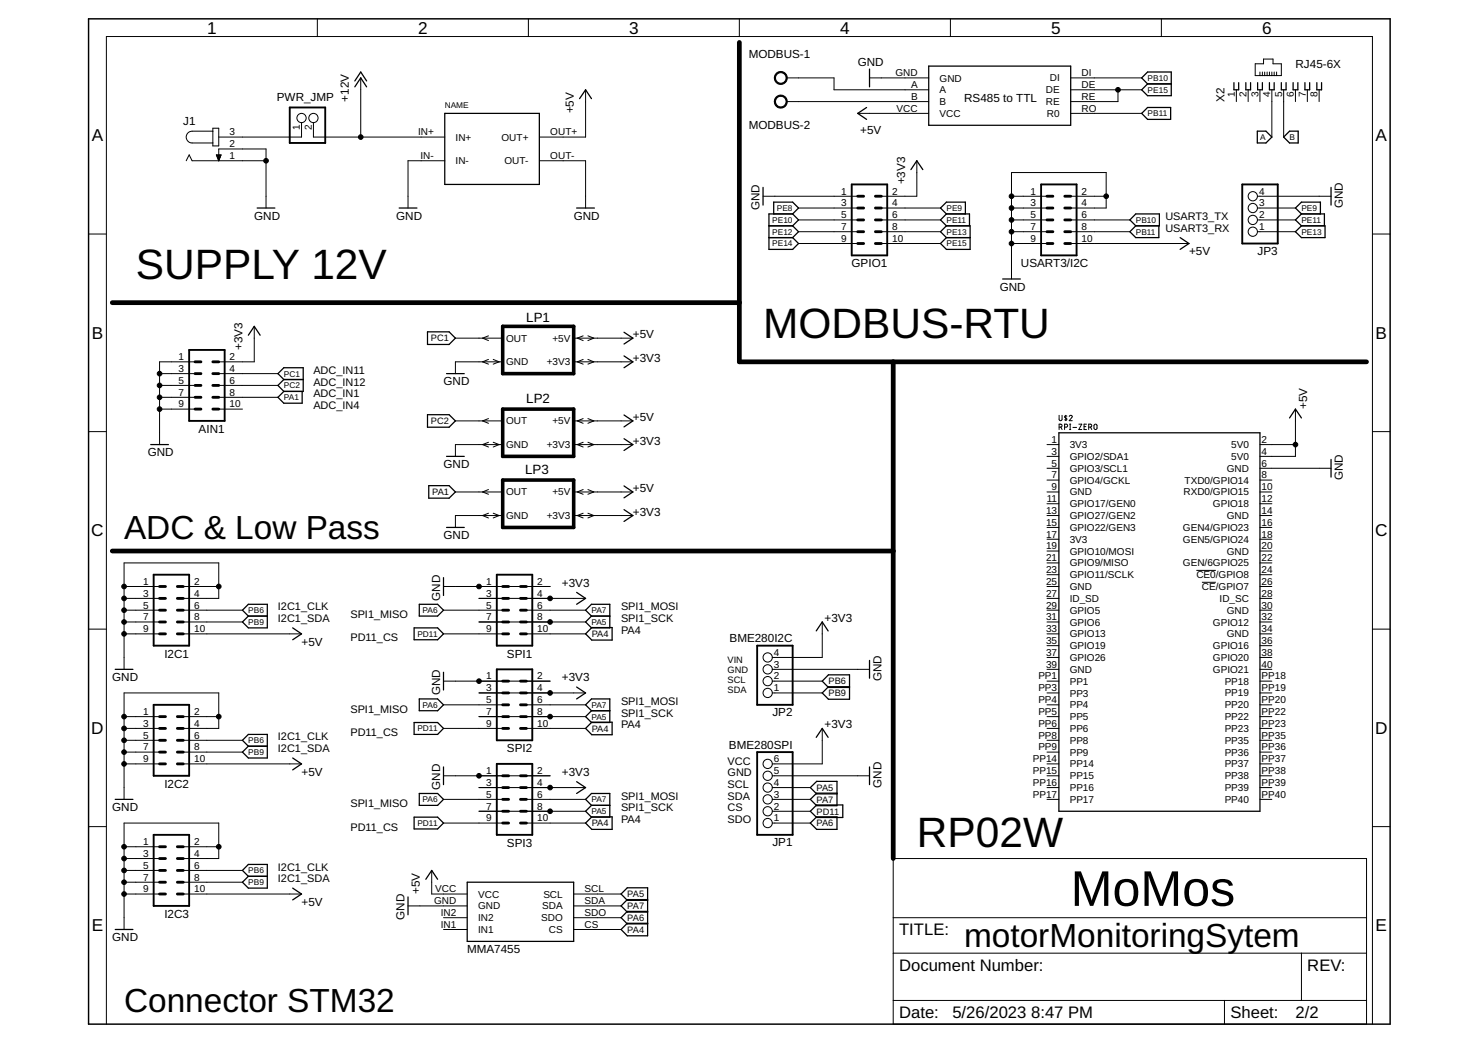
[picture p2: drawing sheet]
<svg xmlns="http://www.w3.org/2000/svg" width="297mm" height="210mm" viewBox="0 0 297 210" stroke-linecap="round" stroke-linejoin="round" font-family="sans-serif">
<g fill="none" stroke="#000" stroke-width=".2">
<path d="M63.8 3.8v3.5M72.5 15.7v11.9M106.2 3.8v3.5M117.7 18.1v9.5h-9.3M148.6 3.8v3.5M158.1 15.7h9.5v2.4h19M174.8 15.7h11.8M191 3.8v3.5M215.2 15.7h14.2M215.2 18.1h14.2M224.7 18.1v2.3h-9.5M233.4 3.8v3.5"/>
<path d="M248.5 18.1v2.3M250.8 18.1v2.3M252.3 12.8h1.6v-.9h1.9v.9h1.7v2.4h-5.2zM253.2 14.5v.7M253.2 18.1v2.3M253.7 14.5v.7M254.2 14.5v.7M254.7 14.5v.7M255.1 14.5v.7M255.6 14.5v.7M255.6 18.1v9.5M256.1 14.5v.7"/>
<path d="M256.6 14.5v.7M258 18.1v9.5M260.3 18.1v2.3M262.7 18.1v2.3M265.1 18.1v2.3M37.4 32.3l.6-1.2 .6 1.2h14.9M42.8 26.4h-4.2a1.19 1.19 0 0 0-1.2 1.2 1.19 1.19 0 0 0 1.2 1.1h4.2M42.8 25.8h1.2v3.5h-1.2zM43.5 31.1h.9l-.4 1.2zM43.5 31.2h.9M43.6 31.3h.8M43.6 31.4h.7"/>
<path d="M43.6 31.5h.7M43.7 31.6h.5M43.7 31.7h.5M43.8 31.9h.3M43.8 32h.3M43.9 32.1h.1M43.9 32.2h.1M44 32.3v-2.3h9.5v11.8M44 32.3h.1M60.6 24.7v2.9h-16.6M63 24.7v2.9h26.4M89.4 32.3h-7.4v9.5"/>
<path d="M108.4 32.3h9.3v9.5M153.4 39.5h19M158.1 20.4h28.5M172.4 22.8h14.2M184.3 32.3v7.2h-7.2M203.3 39.5h7.1M215.2 39.5h7.1M215.2 22.8h14.2M252.7 39.5h14.8M17.8 47.1h3.6M160.5 41.8h11.9M160.5 44.2h11.9"/>
<path d="M160.5 46.6h11.9M160.5 49h11.9M177.1 41.8h11.9M177.1 44.2h11.9M177.1 46.6h11.9M177.1 49h11.9M203.3 41.8h7.1M203.3 44.2h7.1M203.3 46.6h7.1M203.3 49h7.1M215.2 41.8h7.1v-7.1h-19v21.4M215.2 44.2h11.9"/>
<path d="M215.2 46.6h11.9M215.2 49h23.8M252.7 41.8h7.6M252.7 44.2h7.6M252.7 46.6h7.6M275.8 47.1h3.6M32.1 75.1h7.1M32.1 77.5h7.1M32.1 79.9h7.1M39.2 72.7h-7.1v16.7M44 75.1h11.9M44 77.5h11.9"/>
<path d="M44 79.9h11.9M51.1 65.6v7.1h-7.1M91.5 68h9.5M98.2 67.5l-1.2 .5 1.2 .5M98.2 72.3l-1.2 .4 1.2 .5M99.1 72.3l1.2 .4-1.2 .5M101 72.7h-9.5v2.4M115.3 72.7h11.9M115.3 68h11.9M117.2 72.3l-1.2 .4 1.2 .5M117.2 67.5l-1.2 .5 1.2 .5M118.2 72.3l1.1 .4-1.1 .5"/>
<path d="M118.2 67.5l1.1 .5-1.1 .5M17.8 86.8h3.6M32.1 82.3h7.1M44 82.3h4.7M91.5 98.9h9.5M91.5 84.6h9.5M98.2 84.2l-1.2 .4 1.2 .5M98.2 88.9l-1.2 .5 1.2 .5M98.2 98.4l-1.2 .5 1.2 .5M99.1 88.9l1.2 .5-1.2 .5M101 89.4h-9.5v2.4M115.3 89.4h11.9"/>
<path d="M115.3 98.9h11.9M115.3 84.6h11.9M117.2 88.9l-1.2 .5 1.2 .5M117.2 84.2l-1.2 .4 1.2 .5M117.2 98.4l-1.2 .5 1.2 .5M118.2 88.9l1.1 .5-1.1 .5M118.2 84.2l1.1 .4-1.1 .5M118.2 98.4l1.1 .5-1.1 .5M210.4 89.4h2.4M210.4 91.8h2.4M210.4 94.1h2.4M210.4 96.5h2.4"/>
<path d="M210.4 98.9h2.4M212.9 85.9l.5-.1v-.4l-.5-.1v1.1M212.9 83.5v.9l.2 .2 .3-.2v-.9M213.2 85.9l.2 .5M214 85.9l.5-.1v-.4l-.5-.1v1.1M214.2 83.5v1.1M214.4 83.7l-.3-.1-.1 .2 .4 .4v.2h-.4M214.9 83.7a.29 .29 0 0 1 .4-.2 .29 .29 0 0 1 .1 .5l-.5 .6h.6M214.9 85.3h.3M214.9 86.4h.3M215.1 85.3v1.1M215.6 85.9h.8"/>
<path d="M216.8 85.3h.6l-.6 1.1h.6M217.9 85.8h.3M218.4 85.3h-.5v1.1h.5M218.8 85.9l.6-.1v-.4l-.6-.1v1.1M219.2 85.9l.2 .5M220 85.3h.2l.3 .1v.8l-.3 .2-.2-.1-.1-.2zM253.2 89.4h7.1M253.2 94.1h14.3M253.2 96.5h2.4M253.2 98.9h2.4M260.3 82.3v9.5h-7.1M275.8 86.8h3.6"/>
<path d="M24.9 117.9h7.2M36.8 117.9h7.2M89.1 117.9h21.5M98.2 103.2l-1.2 .5 1.2 .4M99.1 103.2l1.2 .5-1.2 .4M101 103.7h-9.5v2.3M115.3 103.7h11.9M117.2 103.2l-1.2 .5 1.2 .4M118.2 103.2l1.1 .5-1.1 .4M210.4 117.9h2.4M210.4 101.3h2.4M210.4 103.7h2.4"/>
<path d="M210.4 106h2.4M210.4 108.4h2.4M210.4 110.8h2.4M210.4 113.2h2.4M210.4 115.5h2.4M240.4 114.7h3.9M241.6 117.1h2.7M253.2 117.9h2.4M253.2 101.3h2.4M253.2 103.7h2.4M253.2 106h2.4M253.2 108.4h2.4"/>
<path d="M253.2 110.8h2.4M253.2 113.2h2.4M253.2 115.5h2.4M17.8 126.5h3.6M24.9 120.3h7.2M24.9 122.7h7.2M24.9 125.1h7.2M24.9 127.4h7.2M36.8 120.3h7.2v-7.1h-19.1v21.4M36.8 122.7h11.9M36.8 125.1h11.9M36.8 127.4h23.8"/>
<path d="M89.1 122.7h11.9M89.1 127.4h11.9M89.1 136.9h21.5M96.3 120.3h21.4M96.3 125.1h21.4M96.3 139.3h21.4M105.8 122.7h11.9M105.8 127.4h11.9M155.2 139.3h10M155.2 136.9h10M155.2 134.6h19.6M165.2 125.1v7.1h-10"/>
<path d="M210.4 120.3h2.4M210.4 122.7h2.4M210.4 125.1h2.4M210.4 127.4h2.4M210.4 139.3h2.4M210.4 136.9h2.4M210.4 134.6h2.4M210.4 132.2h2.4M210.4 129.8h2.4M253.2 120.3h2.4M253.2 122.7h2.4M253.2 125.1h2.4"/>
<path d="M253.2 127.4h2.4M253.2 139.3h2.4M253.2 136.9h2.4M253.2 134.6h2.4M253.2 132.2h2.4M253.2 129.8h2.4M275.8 126.5h3.6M24.9 153.6h7.2M24.9 144.1h7.2M24.9 146.5h7.2M24.9 148.8h7.2M24.9 151.2h7.2"/>
<path d="M36.8 146.5h7.2v-7.2h-19.1v21.4M36.8 153.6h23.8M36.8 144.1h7.2M36.8 148.8h11.9M36.8 151.2h11.9M89.1 156h21.5M89.1 141.7h11.9M89.1 146.5h11.9M96.3 158.3h21.4M96.3 144.1h21.4M105.8 141.7h11.9M105.8 146.5h11.9"/>
<path d="M155.2 158.3h7.7M155.2 156h19.6M165.2 146.5v7.1h-10M210.4 158.3h2.4M210.4 156h2.4M210.4 153.6h2.4M210.4 141.7h2.4M210.4 144.1h2.4M210.4 146.5h2.4M210.4 148.8h2.4M210.4 151.2h2.4M253.2 158.3h2.4"/>
<path d="M253.2 156h2.4M253.2 153.6h2.4M253.2 141.7h2.4M253.2 144.1h2.4M253.2 146.5h2.4M253.2 148.8h2.4M253.2 151.2h2.4M17.8 166.2h3.6M24.9 172.6h7.2M24.9 179.7h7.2M24.9 170.2h7.2M24.9 175h7.2"/>
<path d="M24.9 177.4h7.2M36.8 172.6h7.2v-7.1h-19.1v21.4M36.8 179.7h23.8M36.8 170.2h7.2M36.8 175h11.9M36.8 177.4h11.9M86.8 175v4.7h7.1M89.1 165.5h11.9M89.1 160.7h11.9M96.3 163.1h21.4M105.8 165.5h11.9M105.8 160.7h11.9"/>
<path d="M115.3 179.7h9.5M155.2 165.5h7.7M155.2 163.1h7.7M155.2 160.7h7.7M179.5 172.6h95.1v33.3h-95.1zM210.4 160.7h2.4M253.2 160.7h2.4M275.8 166.2h3.6M82 182.1h11.9M89.1 184.5h4.8M89.1 186.9h4.8M115.3 184.5h9.5"/>
<path d="M115.3 182.1h9.5M115.3 186.9h9.5M179.5 191.6h95.1M179.5 184.5h95.1M261.6 191.6v9.5M21.4 205.9v-198.6h254.4v198.6M179.5 201.1h95.1M246.1 201.1v4.8"/>
<circle cx="60.6" cy="23.7" r=".93"/>
<circle cx="63" cy="23.7" r=".93"/>
<circle cx="251.8" cy="39.5" r=".93"/>
<circle cx="251.8" cy="46.6" r=".93"/>
<circle cx="251.8" cy="41.8" r=".93"/>
<circle cx="251.8" cy="44.2" r=".93"/>
<circle cx="154.3" cy="132.2" r=".93"/>
<circle cx="154.3" cy="134.6" r=".93"/>
<circle cx="154.3" cy="139.3" r=".93"/>
<circle cx="154.3" cy="136.9" r=".93"/>
<circle cx="154.3" cy="158.3" r=".93"/>
<circle cx="154.3" cy="156" r=".93"/>
<circle cx="154.3" cy="153.6" r=".93"/>
<circle cx="154.3" cy="163.1" r=".93"/>
<circle cx="154.3" cy="165.5" r=".93"/>
<circle cx="154.3" cy="160.7" r=".93"/>
</g>
<g fill="none" stroke="#000" stroke-width=".25">
<path d="M71.3 17.5l1.2-1.8 1.2 1.8M71.3 16.3l1.2-1.8 1.2 1.8M116.5 19.8l1.2-1.7 1.2 1.7M174.8 13.9v3.6M186.6 13.3h28.6v11.9h-28.6zM230.6 14.5h4.8v4.7h-4.8l-1.2-1.1 1.2-1.2-1.2-1.2zM230.6 16.9h4.8M248 16.6v1.5h.9v-1.5M250.4 16.6v1.5h.9v-1.5M252.8 16.6v1.5h.9v-1.5M255.1 16.6v1.5h1v-1.5M257.5 16.6v1.5h1v-1.5"/>
<path d="M259.9 16.6v1.5h.9v-1.5M262.3 16.6v1.5h.9v-1.5M264.6 16.6v1.5h1v-1.5M89.4 22.8h19v14.3h-19zM153.4 37.7v3.5M174.2 21.6l-1.8 1.2 1.8 1.2M183.1 34.1l1.2-1.8 1.2 1.8M230.6 21.6h4.7v2.4h-4.7l-1.2-1.2zM252.7 26.4h1.7l1.2 1.2-1.2 1.1h-1.7zM258 27.6l1.2-1.2h1.7v2.3h-1.7zM267.5 37.7v3.5M51.7 41.8h3.5"/>
<path d="M80.2 41.8h3.6M115.9 41.8h3.6M154.5 45.4h4.8M154.5 47.8h4.8M155.5 43v-2.4h3.8l1.2 1.2-1.2 1.2M159.3 43h-4.8v7.1h4.8l1.2-1.1-1.2-1.2M159.3 43l1.2 1.2-1.2 1.2M159.3 45.4l1.2 1.2-1.2 1.2M190.2 43h4.6v2.4M190.2 45.4h4.8v4.7h-4.8l-1.2-1.1 1.2-1.2M190.2 47.8h4.8M190.2 43l-1.2-1.2 1.2-1.2h3.8v2.4"/>
<path d="M190.2 43l-1.2 1.2 1.2 1.2M190.2 45.4l-1.2 1.2 1.2 1.2M201.5 56.1h3.6M228.3 43h4.7v2.4h-4.7l-1.2-1.2zM228.3 45.4l-1.2 1.2 1.2 1.2h4.6v-2.4M237.2 47.8l1.8 1.2-1.8 1.1M260.3 46.6l1.3-1.2h4.7v2.4h-4.7zM261.6 43h4.6v2.4M261.6 43l-1.3-1.2 1.3-1.2h3.8v2.4M261.6 43l-1.3 1.2 1.3 1.2M49.9 67.4l1.2-1.8 1.2 1.8M57 76.3l-1.1-1.2 1.1-1.2h3.9v4.8h-3.9"/>
<path d="M57 76.3h3.9M57 76.3l-1.1 1.2 1.1 1.2M57 78.7l-1.1 1.2 1.1 1.2h3.7v-2.4M85.9 66.7h4.4l1.2 1.3-1.2 1.3h-4.4zM89.7 75.1h3.6M125.4 71.6l1.8 1.1-1.8 1.2M125.4 66.8l1.8 1.2-1.8 1.2M30.3 89.4h3.5M85.9 83.4h4.4l1.2 1.2-1.2 1.3h-4.4zM86.2 97.6h4.1l1.2 1.3-1.2 1.3h-4.1zM89.7 91.8h3.6M125.4 88.2l1.8 1.2-1.8 1.2"/>
<path d="M125.4 83.4l1.8 1.2-1.8 1.2M125.4 97.7l1.8 1.2-1.8 1.2M212.8 87h40.4v76.1h-40.4zM259.2 84l1.1-1.7 1.3 1.7M267.5 92.4v3.5M89.1 116.1v3.6M89.7 106h3.6M115.9 119.1l1.8 1.2-1.8 1.2M125.4 102.5l1.8 1.2-1.8 1.1M23.2 134.6h3.5M48.7 122.7l1.2-1.2h3.8v4.7h-3.8l-1.2-1.1 1.2-1.2zM49.9 123.9h3.8"/>
<path d="M58.8 126.2l1.8 1.2-1.8 1.2M83.2 126.2h4.7l1.2 1.2-1.2 1.2h-4.7zM84.3 121.5h3.6l1.2 1.2-1.2 1.2h-3.6zM89.1 135.2v3.5M115.9 138.1l1.8 1.2-1.8 1.2M117.7 122.7l1.2-1.2h3.7v4.7h-3.7l-1.2-1.1 1.2-1.2zM118.9 123.9h3.7M118.9 126.2h4.1v2.5h-4.1l-1.2-1.3zM164 126.9l1.2-1.8 1.2 1.8M170.7 138.1h-4.2l-1.3 1.2 1.3 1.3h4.2v-4.9h-4.2l-1.3 1.2 1.3 1.3h4.2M174.8 132.8v3.6M48.7 148.8l1.2-1.1h3.8v4.7h-3.8l-1.2-1.2 1.2-1.2z"/>
<path d="M49.9 150h3.8M58.8 152.4l1.8 1.2-1.8 1.2M83.2 145.3h4.7l1.2 1.2-1.2 1.2h-4.7zM84.3 140.5h3.6l1.2 1.2-1.2 1.2h-3.6zM84.3 159.5h3.6l1.2 1.2-1.2 1.2h-3.6zM89.1 154.2v3.6M115.9 157.2l1.8 1.1-1.8 1.2M117.7 141.7l1.2-1.2h3.7v4.8h-3.7l-1.2-1.2 1.2-1.2zM117.7 146.5l1.2-1.3h4.1v2.5h-4.1zM118.9 142.9h3.7M164 148.3l1.2-1.8 1.2 1.8M168.2 159.5h-4.1l-1.2 1.2 1.2 1.3h4.1v-4.9h-4.1l-1.2 1.2 1.2 1.3h4.1"/>
<path d="M174.8 154.2v3.6M23.2 160.7h3.5M49.9 173.8h3.8v4.8h-3.8l-1.2-1.2 1.2-1.2-1.2-1.2zM49.9 176.2h3.8M58.8 178.6l1.8 1.1-1.8 1.2M83.2 164.3h4.7l1.2 1.2-1.2 1.2h-4.7zM85.6 176.8l1.2-1.8 1.1 1.8M93.9 177.4h21.4v11.9h-21.4zM117.7 160.7l1.2-1.2h3.7v4.8h-3.7l-1.2-1.2 1.2-1.2zM118.9 161.9h3.7M118.9 164.2h4.1v2.6h-4.1l-1.2-1.3zM162.9 165.5l1.2-1.3h4.1v2.6h-4.1z"/>
<path d="M162.9 163.1l1.2-1.3h5.3v2.6h-5.3zM23.2 186.9h3.5M82 180.3v3.6M130.2 181h-4.1l-1.3-1.3 1.3-1.2h4.1v9.7h-4.1l-1.3-1.3 1.3-1.3h4.1M130.2 180.9h-4.1l-1.3 1.2 1.3 1.3h4.1M130.2 183.2h-4.1l-1.3 1.3 1.3 1.3h4.1"/>
</g>
<path d="M148.6 8.5v64.2h126M22.6 60.9h126M179.5 72.7v99.9M22.6 110.8h156.9" fill="none" stroke="#000" stroke-width=".95"/>
<g fill="none" stroke="#000" stroke-width=".38">
<path d="M58.2 21.6h7.2v7.1h-7.2zM171.2 37.1h7.1v14.3h-7.1zM209.2 37.1h7.2v14.3h-7.2zM249.7 37.1h7.1v11.9h-7.1zM38 70.4h7.1v14.2h-7.1zM30.9 115.5h7.1v14.3h-7.1zM99.8 115.5h7.2v14.3h-7.2zM99.8 134.6h7.2v14.2h-7.2zM152.2 129.8h7.1v11.9h-7.1zM30.9 141.7h7.1v14.3h-7.1zM99.8 153.6h7.2v14.3h-7.2zM152.2 151.2h7.1v16.7h-7.1z"/>
<path d="M30.9 167.9h7.1v14.2h-7.1z"/>
</g>
<g fill="none" stroke="#000" stroke-width=".57">
<path d="M172.4 39.5h1.2M175.9 39.5h1.2M210.4 39.5h1.2M214 39.5h1.2M172.4 49h1.2M172.4 46.6h1.2M172.4 44.2h1.2M172.4 41.8h1.2M175.9 49h1.2M175.9 46.6h1.2M175.9 44.2h1.2M175.9 41.8h1.2"/>
<path d="M210.4 49h1.2M210.4 46.6h1.2M210.4 44.2h1.2M210.4 41.8h1.2M214 49h1.2M214 46.6h1.2M214 44.2h1.2M214 41.8h1.2M39.2 79.9h1.2M39.2 77.5h1.2M39.2 75.1h1.2M39.2 72.7h1.2"/>
<path d="M42.8 79.9h1.2M42.8 77.5h1.2M42.8 75.1h1.2M42.8 72.7h1.2M39.2 82.3h1.2M42.8 82.3h1.2M32.1 117.9h1.2M35.6 117.9h1.2M101 117.9h1.2M104.6 117.9h1.2M32.1 127.4h1.2M32.1 125.1h1.2"/>
<path d="M32.1 122.7h1.2M32.1 120.3h1.2M35.6 127.4h1.2M35.6 125.1h1.2M35.6 122.7h1.2M35.6 120.3h1.2M101 127.4h1.2M101 125.1h1.2M101 122.7h1.2M101 120.3h1.2M101 139.3h1.2M101 136.9h1.2"/>
<path d="M104.6 127.4h1.2M104.6 125.1h1.2M104.6 122.7h1.2M104.6 120.3h1.2M104.6 139.3h1.2M104.6 136.9h1.2M32.1 146.5h1.2M32.1 144.1h1.2M32.1 153.6h1.2M32.1 151.2h1.2M32.1 148.8h1.2M35.6 146.5h1.2"/>
<path d="M35.6 144.1h1.2M35.6 153.6h1.2M35.6 151.2h1.2M35.6 148.8h1.2M101 146.5h1.2M101 144.1h1.2M101 141.7h1.2M101 158.3h1.2M101 156h1.2M104.6 146.5h1.2M104.6 144.1h1.2M104.6 141.7h1.2"/>
<path d="M104.6 158.3h1.2M104.6 156h1.2M32.1 179.7h1.2M32.1 177.4h1.2M32.1 175h1.2M32.1 172.6h1.2M32.1 170.2h1.2M35.6 179.7h1.2M35.6 177.4h1.2M35.6 175h1.2M35.6 172.6h1.2M35.6 170.2h1.2"/>
<path d="M101 165.5h1.2M101 163.1h1.2M101 160.7h1.2M104.6 165.5h1.2M104.6 163.1h1.2M104.6 160.7h1.2"/>
</g>
<g fill="#000" stroke="#000" stroke-width=".2">
<path d="M156 14.8a1.3 1.3 0 0 1 2 .2 1.3 1.3 0 0 1-.8 1.9 1.3 1.3 0 0 1-1.6-1.2h.3a1.07 1.07 0 0 1 1.5-1 1.07 1.07 0 0 1 .2 1.8 1.07 1.07 0 0 1-1.7-.5v-.3h-.3z" fill-rule="evenodd"/>
<path d="M156 19.5a1.3 1.3 0 0 1 2 .3 1.3 1.3 0 0 1-.7 1.9 1.3 1.3 0 0 1-1.7-1.3h.3a1.06 1.06 0 0 1 1.4-1 1.06 1.06 0 0 1 .3 1.8 1.06 1.06 0 0 1-1.7-.5v-.3h-.3z" fill-rule="evenodd"/>
<circle cx="224.7" cy="18.1" r=".47"/>
<circle cx="53.5" cy="32.3" r=".47"/>
<circle cx="72.5" cy="27.6" r=".47"/>
<circle cx="203.3" cy="39.5" r=".47"/>
<circle cx="222.3" cy="39.5" r=".47"/>
<circle cx="203.3" cy="46.6" r=".47"/>
<circle cx="203.3" cy="49" r=".47"/>
<circle cx="203.3" cy="41.8" r=".47"/>
<circle cx="203.3" cy="44.2" r=".47"/>
<circle cx="32.1" cy="75.1" r=".47"/>
<circle cx="32.1" cy="77.5" r=".47"/>
<circle cx="32.1" cy="79.9" r=".47"/>
<circle cx="32.1" cy="82.3" r=".47"/>
<circle cx="260.3" cy="89.4" r=".47"/>
<circle cx="24.9" cy="117.9" r=".47"/>
<circle cx="44" cy="117.9" r=".47"/>
<circle cx="96.3" cy="117.9" r=".47"/>
<circle cx="24.9" cy="122.7" r=".47"/>
<circle cx="24.9" cy="125.1" r=".47"/>
<circle cx="24.9" cy="120.3" r=".47"/>
<circle cx="24.9" cy="127.4" r=".47"/>
<circle cx="96.3" cy="136.9" r=".47"/>
<circle cx="110.6" cy="125.1" r=".47"/>
<circle cx="110.6" cy="139.3" r=".47"/>
<circle cx="110.6" cy="120.3" r=".47"/>
<circle cx="24.9" cy="153.6" r=".47"/>
<circle cx="24.9" cy="146.5" r=".47"/>
<circle cx="24.9" cy="148.8" r=".47"/>
<circle cx="24.9" cy="151.2" r=".47"/>
<circle cx="24.9" cy="144.1" r=".47"/>
<circle cx="44" cy="144.1" r=".47"/>
<circle cx="96.3" cy="156" r=".47"/>
<circle cx="110.6" cy="144.1" r=".47"/>
<circle cx="110.6" cy="158.3" r=".47"/>
<circle cx="24.9" cy="172.6" r=".47"/>
<circle cx="24.9" cy="177.4" r=".47"/>
<circle cx="24.9" cy="179.7" r=".47"/>
<circle cx="24.9" cy="175" r=".47"/>
<circle cx="24.9" cy="170.2" r=".47"/>
<circle cx="44" cy="170.2" r=".47"/>
<circle cx="110.6" cy="163.1" r=".47"/>
</g>
<path d="M17.8 3.8h261.6v202.1h-261.6z" fill="none" stroke="#000" stroke-width=".3"/>
<path d="M101 65.6h14.3v9.5h-14.3zM101 82.3h14.3v9.5h-14.3zM101 96.5h14.3v9.5h-14.3z" fill="none" stroke="#000" stroke-width=".72"/>
<text font-size="10.1" x="215.2" y="182.1">MoMos</text>
<g font-size="8.5">
<text x="27.3" y="56.1">SUPPLY 12V</text>
<text x="153.3" y="68">MODBUS-RTU</text>
<text x="184.3" y="170.2">RP02W</text>
</g>
<g font-size="6.7">
<text x="24.9" y="108.4">ADC &amp; Low Pass</text>
<text x="193.8" y="190.5">motorMonitoringSytem</text>
<text x="24.9" y="203.5">Connector STM32</text>
</g>
<g font-size="3.5">
<text x="41.6" y="6.8">1</text>
<text x="84" y="6.8">2</text>
<text x="126.4" y="6.8">3</text>
<text x="168.8" y="6.8">4</text>
<text x="211.3" y="6.8">5</text>
<text x="253.7" y="6.8">6</text>
<text x="18.4" y="28.4">A</text>
<text x="276.5" y="28.4">A</text>
<text x="18.4" y="68.1">B</text>
<text x="276.5" y="68.1">B</text>
<text x="18.3" y="107.8">C</text>
<text x="276.4" y="107.8">C</text>
<text x="18.3" y="147.5">D</text>
<text x="276.4" y="147.5">D</text>
<text x="18.4" y="187.3">E</text>
<text x="276.5" y="187.3">E</text>
</g>
<g font-size="3.3">
<text x="180.7" y="188.1">TITLE:</text>
<text x="180.7" y="195.2">Document Number:</text>
<text x="262.7" y="195.2">REV:</text>
<text x="180.7" y="204.7">Date:</text>
<text x="191.4" y="204.7">5/26/2023</text>
<text x="207.2" y="204.7">8:47 PM</text>
<text x="247.3" y="204.7">Sheet:</text>
<text x="260.4" y="204.7">2/2</text>
</g>
<g font-size="2.7">
<text x="105.8" y="64.7">LP1</text>
<text x="105.8" y="81.1">LP2</text>
<text x="105.5" y="95.3">LP3</text>
</g>
<g font-size="2.3">
<text x="150.5" y="11.8">MODBUS-1</text>
<text x="172.4" y="13.3">GND</text>
<text x="260.4" y="13.8">RJ45-6X</text>
<text x="55.6" y="20.3">PWR_JMP</text>
<text x="70.1" y="20.4" transform="rotate(-90 70.1 20.4)">+12V</text>
<text x="115.3" y="22.8" transform="rotate(-90 115.3 22.8)">+5V</text>
<text x="193.8" y="20.4">RS485 to TTL</text>
<text x="246.1" y="20.4" transform="rotate(-90 246.1 20.4)">X2</text>
<text x="36.8" y="25.2">J1</text>
<text x="150.5" y="26">MODBUS-2</text>
<text x="172.9" y="26.9">+5V</text>
<text x="181.9" y="37.1" transform="rotate(-90 181.9 37.1)">+3V3</text>
<text x="269.9" y="41.8" transform="rotate(-90 269.9 41.8)">GND</text>
<text x="51.1" y="44.2">GND</text>
<text x="79.6" y="44.2">GND</text>
<text x="115.3" y="44.2">GND</text>
<text x="152.6" y="42.3" transform="rotate(-90 152.6 42.3)">GND</text>
<text x="171.1" y="53.7">GPIO1</text>
<text x="205.2" y="53.7">USART3/I2C</text>
<text x="239" y="51.3">+5V</text>
<text x="252.7" y="51.2">JP3</text>
<text x="200.9" y="58.5">GND</text>
<text x="48.7" y="70.4" transform="rotate(-90 48.7 70.4)">+3V3</text>
<text x="127.2" y="68">+5V</text>
<text x="89.1" y="77.5">GND</text>
<text x="127.2" y="72.7">+3V3</text>
<text x="262.7" y="82.3" transform="rotate(-90 262.7 82.3)">+5V</text>
<text x="39.9" y="87">AIN1</text>
<text x="127.2" y="89.4">+3V3</text>
<text x="127.2" y="84.6">+5V</text>
<text x="29.7" y="91.8">GND</text>
<text x="89.1" y="94.1">GND</text>
<text x="127.2" y="98.9">+5V</text>
<text x="269.9" y="96.5" transform="rotate(-90 269.9 96.5)">GND</text>
<text x="127.2" y="103.7">+3V3</text>
<text x="89.1" y="108.4">GND</text>
<text x="112.9" y="117.9">+3V3</text>
<text x="88.4" y="120.8" transform="rotate(-90 88.4 120.8)">GND</text>
<text x="165.7" y="125.1">+3V3</text>
<text x="60.6" y="129.8">+5V</text>
<text x="146.6" y="129.1">BME280I2C</text>
<text x="22.6" y="136.9">GND</text>
<text x="33" y="132.2">I2C1</text>
<text x="101.9" y="132.2">SPI1</text>
<text x="112.9" y="136.9">+3V3</text>
<text x="177.1" y="136.9" transform="rotate(-90 177.1 136.9)">GND</text>
<text x="88.4" y="139.8" transform="rotate(-90 88.4 139.8)">GND</text>
<text x="155.2" y="144">JP2</text>
<text x="165.7" y="146.5">+3V3</text>
<text x="60.6" y="156">+5V</text>
<text x="101.9" y="151.2">SPI2</text>
<text x="112.9" y="156">+3V3</text>
<text x="146.5" y="150.5">BME280SPI</text>
<text x="33" y="158.4">I2C2</text>
<text x="88.4" y="158.8" transform="rotate(-90 88.4 158.8)">GND</text>
<text x="177.1" y="158.4" transform="rotate(-90 177.1 158.4)">GND</text>
<text x="22.6" y="163.1">GND</text>
<text x="101.9" y="170.2">SPI3</text>
<text x="155.2" y="170.1">JP1</text>
<text x="84.4" y="179.8" transform="rotate(-90 84.4 179.8)">+5V</text>
<text x="33" y="184.5">I2C3</text>
<text x="60.6" y="182.1">+5V</text>
<text x="81.3" y="185" transform="rotate(-90 81.3 185)">GND</text>
<text x="22.6" y="189.3">GND</text>
<text x="93.9" y="191.6">MMA7455</text>
</g>
<g font-size="2.2">
<text x="234.2" y="44.2">USART3_TX</text>
<text x="234.2" y="46.6">USART3_RX</text>
<text x="63" y="75.2">ADC_IN11</text>
<text x="63" y="77.6">ADC_IN12</text>
<text x="63" y="79.9">ADC_IN1</text>
<text x="63" y="82.3">ADC_IN4</text>
<text x="55.8" y="122.7">I2C1_CLK</text>
<text x="55.8" y="125.1">I2C1_SDA</text>
<text x="70.4" y="124.2">SPI1_MISO</text>
<text x="124.8" y="122.7">SPI1_MOSI</text>
<text x="124.8" y="125.1">SPI1_SCK</text>
<text x="70.4" y="128.9">PD11_CS</text>
<text x="124.8" y="127.4">PA4</text>
<text x="70.4" y="143.3">SPI1_MISO</text>
<text x="124.8" y="141.8">SPI1_MOSI</text>
<text x="55.8" y="148.9">I2C1_CLK</text>
<text x="70.4" y="148">PD11_CS</text>
<text x="124.8" y="144.1">SPI1_SCK</text>
<text x="124.8" y="146.5">PA4</text>
<text x="55.8" y="151.2">I2C1_SDA</text>
<text x="146.2" y="153.7">VCC</text>
<text x="124.8" y="160.8">SPI1_MOSI</text>
<text x="146.2" y="156.1">GND</text>
<text x="146.2" y="158.4">SCL</text>
<text x="146.2" y="160.8">SDA</text>
<text x="70.4" y="162.3">SPI1_MISO</text>
<text x="70.4" y="167">PD11_CS</text>
<text x="124.8" y="163.1">SPI1_SCK</text>
<text x="124.8" y="165.5">PA4</text>
<text x="146.2" y="163.1">CS</text>
<text x="146.2" y="165.5">SDO</text>
<text x="55.8" y="175">I2C1_CLK</text>
<text x="55.8" y="177.4">I2C1_SDA</text>
</g>
<g font-size="2">
<text x="180" y="15.3">GND</text>
<text x="183.1" y="17.7">A</text>
<text x="188.8" y="16.4">GND</text>
<text x="211" y="16.4">DI</text>
<text x="217.4" y="15.3">DI</text>
<text x="217.4" y="17.7">DE</text>
<text x="180.2" y="22.5">VCC</text>
<text x="183.1" y="20.1">B</text>
<text x="188.8" y="18.8">A</text>
<text x="188.8" y="21.1">B</text>
<text x="188.8" y="23.5">VCC</text>
<text x="210.2" y="18.8">DE</text>
<text x="210.2" y="21.1">RE</text>
<text x="210.4" y="23.5">R0</text>
<text x="217.4" y="20.1">RE</text>
<text x="217.4" y="22.5">RO</text>
<text x="248.1" y="19.5" transform="rotate(-90 248.1 19.5)">1</text>
<text x="250.5" y="19.5" transform="rotate(-90 250.5 19.5)">2</text>
<text x="252.9" y="19.5" transform="rotate(-90 252.9 19.5)">3</text>
<text x="255.3" y="19.5" transform="rotate(-90 255.3 19.5)">4</text>
<text x="257.6" y="19.5" transform="rotate(-90 257.6 19.5)">5</text>
<text x="260" y="19.5" transform="rotate(-90 260 19.5)">6</text>
<text x="262.4" y="19.5" transform="rotate(-90 262.4 19.5)">7</text>
<text x="264.8" y="19.5" transform="rotate(-90 264.8 19.5)">8</text>
<text x="46.1" y="27.2">3</text>
<text x="46.1" y="29.6">2</text>
<text x="60.3" y="26.1" transform="rotate(-90 60.3 26.1)">1</text>
<text x="62.7" y="26.1" transform="rotate(-90 62.7 26.1)">2</text>
<text x="84" y="27.2">IN+</text>
<text x="91.6" y="28.3">IN+</text>
<text x="100.8" y="28.3">OUT+</text>
<text x="110.6" y="27.2">OUT+</text>
<text x="46.1" y="32">1</text>
<text x="84.5" y="32">IN-</text>
<text x="91.6" y="33">IN-</text>
<text x="101.4" y="33">OUT-</text>
<text x="110.6" y="32">OUT-</text>
<text x="169.1" y="39.1">1</text>
<text x="169.1" y="41.5">3</text>
<text x="179.3" y="39.1">2</text>
<text x="179.3" y="41.5">4</text>
<text x="207.1" y="39.1">1</text>
<text x="207.1" y="41.5">3</text>
<text x="217.4" y="39.1">2</text>
<text x="217.4" y="41.5">4</text>
<text x="253" y="41.5">3</text>
<text x="253" y="39.1">4</text>
<text x="169.1" y="43.9">5</text>
<text x="169.1" y="46.3">7</text>
<text x="179.3" y="43.9">6</text>
<text x="179.3" y="46.3">8</text>
<text x="207.1" y="43.9">5</text>
<text x="207.1" y="46.3">7</text>
<text x="217.4" y="43.9">6</text>
<text x="217.4" y="46.3">8</text>
<text x="253" y="46.3">1</text>
<text x="253" y="43.9">2</text>
<text x="169.1" y="48.6">9</text>
<text x="179.3" y="48.6">10</text>
<text x="207.1" y="48.6">9</text>
<text x="217.4" y="48.6">10</text>
<text x="101.7" y="68.7">OUT</text>
<text x="111" y="68.7">+5V</text>
<text x="35.9" y="72.4">1</text>
<text x="35.9" y="74.8">3</text>
<text x="35.9" y="77.2">5</text>
<text x="46.1" y="72.4">2</text>
<text x="46.1" y="74.8">4</text>
<text x="46.1" y="77.2">6</text>
<text x="101.7" y="73.4">GND</text>
<text x="109.9" y="73.5">+3V3</text>
<text x="35.9" y="79.5">7</text>
<text x="35.9" y="81.9">9</text>
<text x="46.1" y="79.5">8</text>
<text x="46.1" y="81.9">10</text>
<text x="101.7" y="85.3">OUT</text>
<text x="111" y="85.3">+5V</text>
<text x="211.3" y="89.1">1</text>
<text x="253.6" y="89.1">2</text>
<text x="101.7" y="90.1">GND</text>
<text x="109.9" y="90.1">+3V3</text>
<text x="211.3" y="91.4">3</text>
<text x="211.3" y="93.8">5</text>
<text x="215" y="90.1">3V3</text>
<text x="215" y="92.5">GPIO2/SDA1</text>
<text x="215" y="94.9">GPIO3/SCL1</text>
<text x="246.6" y="94.9">GND</text>
<text x="247.5" y="90.1">5V0</text>
<text x="247.5" y="92.5">5V0</text>
<text x="253.6" y="91.4">4</text>
<text x="253.6" y="93.8">6</text>
<text x="101.7" y="99.6">OUT</text>
<text x="111" y="99.6">+5V</text>
<text x="210.4" y="100.9">11</text>
<text x="211.3" y="96.2">7</text>
<text x="211.3" y="98.6">9</text>
<text x="215" y="97.2">GPIO4/GCKL</text>
<text x="215" y="99.6">GND</text>
<text x="215" y="102">GPIO17/GEN0</text>
<text x="237.9" y="99.6">RXD0/GPIO15</text>
<text x="238.1" y="97.2">TXD0/GPIO14</text>
<text x="243.8" y="102">GPIO18</text>
<text x="253.6" y="96.2">8</text>
<text x="253.6" y="98.6">10</text>
<text x="253.6" y="100.9">12</text>
<text x="101.7" y="104.4">GND</text>
<text x="109.9" y="104.4">+3V3</text>
<text x="210.2" y="103.3">13</text>
<text x="210.2" y="105.7">15</text>
<text x="215" y="104.4">GPIO27/GEN2</text>
<text x="215" y="106.7">GPIO22/GEN3</text>
<text x="237.7" y="106.7">GEN4/GPIO23</text>
<text x="246.6" y="104.4">GND</text>
<text x="253.6" y="103.3">14</text>
<text x="253.6" y="105.7">16</text>
<text x="210.2" y="108.1">17</text>
<text x="210.2" y="110.5">19</text>
<text x="210.2" y="112.8">21</text>
<text x="215" y="109.1">3V3</text>
<text x="215" y="111.5">GPIO10/MOSI</text>
<text x="215" y="113.9">GPIO9/MISO</text>
<text x="237.7" y="109.1">GEN5/GPIO24</text>
<text x="237.7" y="113.9">GEN/6GPIO25</text>
<text x="246.6" y="111.5">GND</text>
<text x="253.6" y="108.1">18</text>
<text x="253.6" y="110.5">20</text>
<text x="253.6" y="112.8">22</text>
<text x="28.8" y="117.6">1</text>
<text x="28.8" y="120">3</text>
<text x="39" y="117.6">2</text>
<text x="39" y="120">4</text>
<text x="97.7" y="117.6">1</text>
<text x="97.7" y="120">3</text>
<text x="108" y="117.6">2</text>
<text x="108" y="120">4</text>
<text x="210.2" y="115.2">23</text>
<text x="210.2" y="117.6">25</text>
<text x="210.2" y="120">27</text>
<text x="215" y="116.3">GPIO11/SCLK</text>
<text x="215" y="118.6">GND</text>
<text x="240.4" y="116.3">CE0/GPIO8</text>
<text x="241.6" y="118.6">CE/GPIO7</text>
<text x="253.6" y="115.2">24</text>
<text x="253.6" y="117.6">26</text>
<text x="253.6" y="120">28</text>
<text x="28.8" y="122.3">5</text>
<text x="28.8" y="124.7">7</text>
<text x="39" y="122.3">6</text>
<text x="39" y="124.7">8</text>
<text x="97.7" y="122.3">5</text>
<text x="97.7" y="124.7">7</text>
<text x="108" y="122.3">6</text>
<text x="108" y="124.7">8</text>
<text x="210.2" y="122.3">29</text>
<text x="210.2" y="124.7">31</text>
<text x="215" y="121">ID_SD</text>
<text x="215" y="123.4">GPIO5</text>
<text x="215" y="125.8">GPIO6</text>
<text x="243.8" y="125.8">GPIO12</text>
<text x="245.1" y="121">ID_SC</text>
<text x="246.6" y="123.4">GND</text>
<text x="253.6" y="122.3">30</text>
<text x="253.6" y="124.7">32</text>
<text x="28.8" y="127.1">9</text>
<text x="39" y="127.1">10</text>
<text x="97.7" y="127.1">9</text>
<text x="108" y="127.1">10</text>
<text x="155.5" y="131.9">4</text>
<text x="210.2" y="127.1">33</text>
<text x="210.2" y="129.5">35</text>
<text x="210.2" y="131.9">37</text>
<text x="215" y="128.2">GPIO13</text>
<text x="215" y="130.5">GPIO19</text>
<text x="243.8" y="130.5">GPIO16</text>
<text x="246.6" y="128.1">GND</text>
<text x="253.6" y="127.1">34</text>
<text x="253.6" y="129.5">36</text>
<text x="253.6" y="131.9">38</text>
<text x="97.7" y="136.6">1</text>
<text x="108" y="136.6">2</text>
<text x="155.5" y="136.6">2</text>
<text x="155.5" y="134.2">3</text>
<text x="208.7" y="136.6">PP1</text>
<text x="210.2" y="134.2">39</text>
<text x="215" y="132.9">GPIO26</text>
<text x="215" y="135.3">GND</text>
<text x="215" y="137.7">PP1</text>
<text x="243.8" y="132.9">GPIO20</text>
<text x="243.8" y="135.3">GPIO21</text>
<text x="246.1" y="137.7">PP18</text>
<text x="253.6" y="134.2">40</text>
<text x="253.6" y="136.6">PP18</text>
<text x="28.8" y="143.7">1</text>
<text x="39" y="143.7">2</text>
<text x="97.7" y="139">3</text>
<text x="97.7" y="141.4">5</text>
<text x="97.7" y="143.7">7</text>
<text x="108" y="139">4</text>
<text x="108" y="141.4">6</text>
<text x="108" y="143.7">8</text>
<text x="155.5" y="139">1</text>
<text x="208.7" y="139">PP3</text>
<text x="208.7" y="141.4">PP4</text>
<text x="208.7" y="143.7">PP5</text>
<text x="215" y="140">PP3</text>
<text x="215" y="142.4">PP4</text>
<text x="246.1" y="140">PP19</text>
<text x="246.1" y="142.4">PP20</text>
<text x="253.6" y="139">PP19</text>
<text x="253.6" y="141.4">PP20</text>
<text x="253.6" y="143.7">PP22</text>
<text x="28.8" y="146.1">3</text>
<text x="28.8" y="148.5">5</text>
<text x="39" y="146.1">4</text>
<text x="39" y="148.5">6</text>
<text x="97.7" y="146.1">9</text>
<text x="108" y="146.1">10</text>
<text x="208.7" y="146.1">PP6</text>
<text x="208.7" y="148.5">PP8</text>
<text x="215" y="144.8">PP5</text>
<text x="215" y="147.2">PP6</text>
<text x="215" y="149.6">PP8</text>
<text x="246.1" y="144.8">PP22</text>
<text x="246.1" y="147.2">PP23</text>
<text x="246.1" y="149.5">PP35</text>
<text x="253.6" y="146.1">PP23</text>
<text x="253.6" y="148.5">PP35</text>
<text x="28.8" y="150.9">7</text>
<text x="28.8" y="153.3">9</text>
<text x="39" y="150.9">8</text>
<text x="39" y="153.3">10</text>
<text x="97.7" y="155.6">1</text>
<text x="108" y="155.6">2</text>
<text x="155.5" y="155.6">5</text>
<text x="155.5" y="153.3">6</text>
<text x="207.6" y="153.3">PP14</text>
<text x="207.6" y="155.6">PP15</text>
<text x="208.7" y="150.9">PP9</text>
<text x="215" y="151.9">PP9</text>
<text x="215" y="154.3">PP14</text>
<text x="246.1" y="151.9">PP36</text>
<text x="246.1" y="154.3">PP37</text>
<text x="253.6" y="150.9">PP36</text>
<text x="253.6" y="153.3">PP37</text>
<text x="253.6" y="155.6">PP38</text>
<text x="97.7" y="158">3</text>
<text x="97.7" y="160.4">5</text>
<text x="108" y="158">4</text>
<text x="108" y="160.4">6</text>
<text x="155.5" y="160.4">3</text>
<text x="155.5" y="158">4</text>
<text x="207.6" y="158">PP16</text>
<text x="207.6" y="160.4">PP17</text>
<text x="215" y="156.7">PP15</text>
<text x="215" y="159.1">PP16</text>
<text x="215" y="161.4">PP17</text>
<text x="246.1" y="156.7">PP38</text>
<text x="246.1" y="159.1">PP39</text>
<text x="246.1" y="161.4">PP40</text>
<text x="253.6" y="158">PP39</text>
<text x="253.6" y="160.4">PP40</text>
<text x="97.7" y="162.8">7</text>
<text x="97.7" y="165.2">9</text>
<text x="108" y="162.8">8</text>
<text x="108" y="165.2">10</text>
<text x="155.5" y="165.2">1</text>
<text x="155.5" y="162.8">2</text>
<text x="28.8" y="169.9">1</text>
<text x="28.8" y="172.3">3</text>
<text x="39" y="169.9">2</text>
<text x="39" y="172.3">4</text>
<text x="28.8" y="174.7">5</text>
<text x="28.8" y="177">7</text>
<text x="28.8" y="179.4">9</text>
<text x="39" y="174.7">6</text>
<text x="39" y="177">8</text>
<text x="39" y="179.4">10</text>
<text x="87.5" y="179.4">VCC</text>
<text x="117.5" y="179.4">SCL</text>
<text x="87.2" y="181.8">GND</text>
<text x="88.6" y="184.2">IN2</text>
<text x="96.1" y="180.5">VCC</text>
<text x="96.1" y="182.8">GND</text>
<text x="96.1" y="185.2">IN2</text>
<text x="108.8" y="185.2">SDO</text>
<text x="109" y="182.8">SDA</text>
<text x="109.2" y="180.5">SCL</text>
<text x="117.5" y="181.8">SDA</text>
<text x="117.5" y="184.2">SDO</text>
<text x="88.6" y="186.6">IN1</text>
<text x="96.1" y="187.6">IN1</text>
<text x="110.3" y="187.6">CS</text>
<text x="117.5" y="186.6">CS</text>
</g>
<g font-size="1.9">
<text x="86.6" y="68.7">PC1</text>
<text x="86.6" y="85.3">PC2</text>
<text x="86.9" y="99.6">PA1</text>
<text x="118.9" y="128.1">PA4</text>
<text x="146.2" y="133.4">VIN</text>
<text x="146.2" y="135.3">GND</text>
<text x="146.2" y="137.3">SCL</text>
<text x="166.5" y="137.6">PB6</text>
<text x="146.2" y="139.3">SDA</text>
<text x="166.5" y="140">PB9</text>
<text x="118.9" y="147.1">PA4</text>
<text x="164.1" y="159">PA5</text>
<text x="164.1" y="161.4">PA7</text>
<text x="118.9" y="166.1">PA4</text>
<text x="164.1" y="166.1">PA6</text>
<text x="164.1" y="163.8">PD11</text>
<text x="126.1" y="180.4">PA5</text>
<text x="126.1" y="182.8">PA7</text>
<text x="126.1" y="185.2">PA6</text>
<text x="126.1" y="187.6">PA4</text>
</g>
<g font-size="1.7">
<text x="230.6" y="16.3">PB10</text>
<text x="89.4" y="21.6">NAME</text>
<text x="230.6" y="23.4">PB11</text>
<text x="230.6" y="18.6">PE15</text>
<text x="253.3" y="28.2">A</text>
<text x="259.2" y="28.2">B</text>
<text x="155.2" y="44.8">PE10</text>
<text x="155.2" y="47.2">PE12</text>
<text x="156.1" y="42.4">PE8</text>
<text x="190.2" y="42.4">PE9</text>
<text x="190.2" y="44.8">PE11</text>
<text x="190.2" y="47.2">PE13</text>
<text x="228.3" y="44.8">PB10</text>
<text x="228.3" y="47.2">PB11</text>
<text x="261.5" y="42.4">PE9</text>
<text x="261.5" y="44.8">PE11</text>
<text x="261.5" y="47.2">PE13</text>
<text x="155.2" y="49.6">PE14</text>
<text x="190.2" y="49.6">PE15</text>
<text x="57" y="75.7">PC1</text>
<text x="57" y="78.1">PC2</text>
<text x="57" y="80.5">PA1</text>
<text x="49.9" y="123.3">PB6</text>
<text x="49.9" y="125.7">PB9</text>
<text x="84.9" y="123.3">PA6</text>
<text x="118.9" y="125.7">PA5</text>
<text x="118.9" y="123.3">PA7</text>
<text x="83.9" y="128">PD11</text>
<text x="84.9" y="142.3">PA6</text>
<text x="118.9" y="142.3">PA7</text>
<text x="49.9" y="149.4">PB6</text>
<text x="83.9" y="147.1">PD11</text>
<text x="118.9" y="144.7">PA5</text>
<text x="49.9" y="151.8">PB9</text>
<text x="84.9" y="161.3">PA6</text>
<text x="118.9" y="161.3">PA7</text>
<text x="83.9" y="166.1">PD11</text>
<text x="118.9" y="163.7">PA5</text>
<text x="49.9" y="175.6">PB6</text>
<text x="49.9" y="178">PB9</text>
</g>
</svg>
